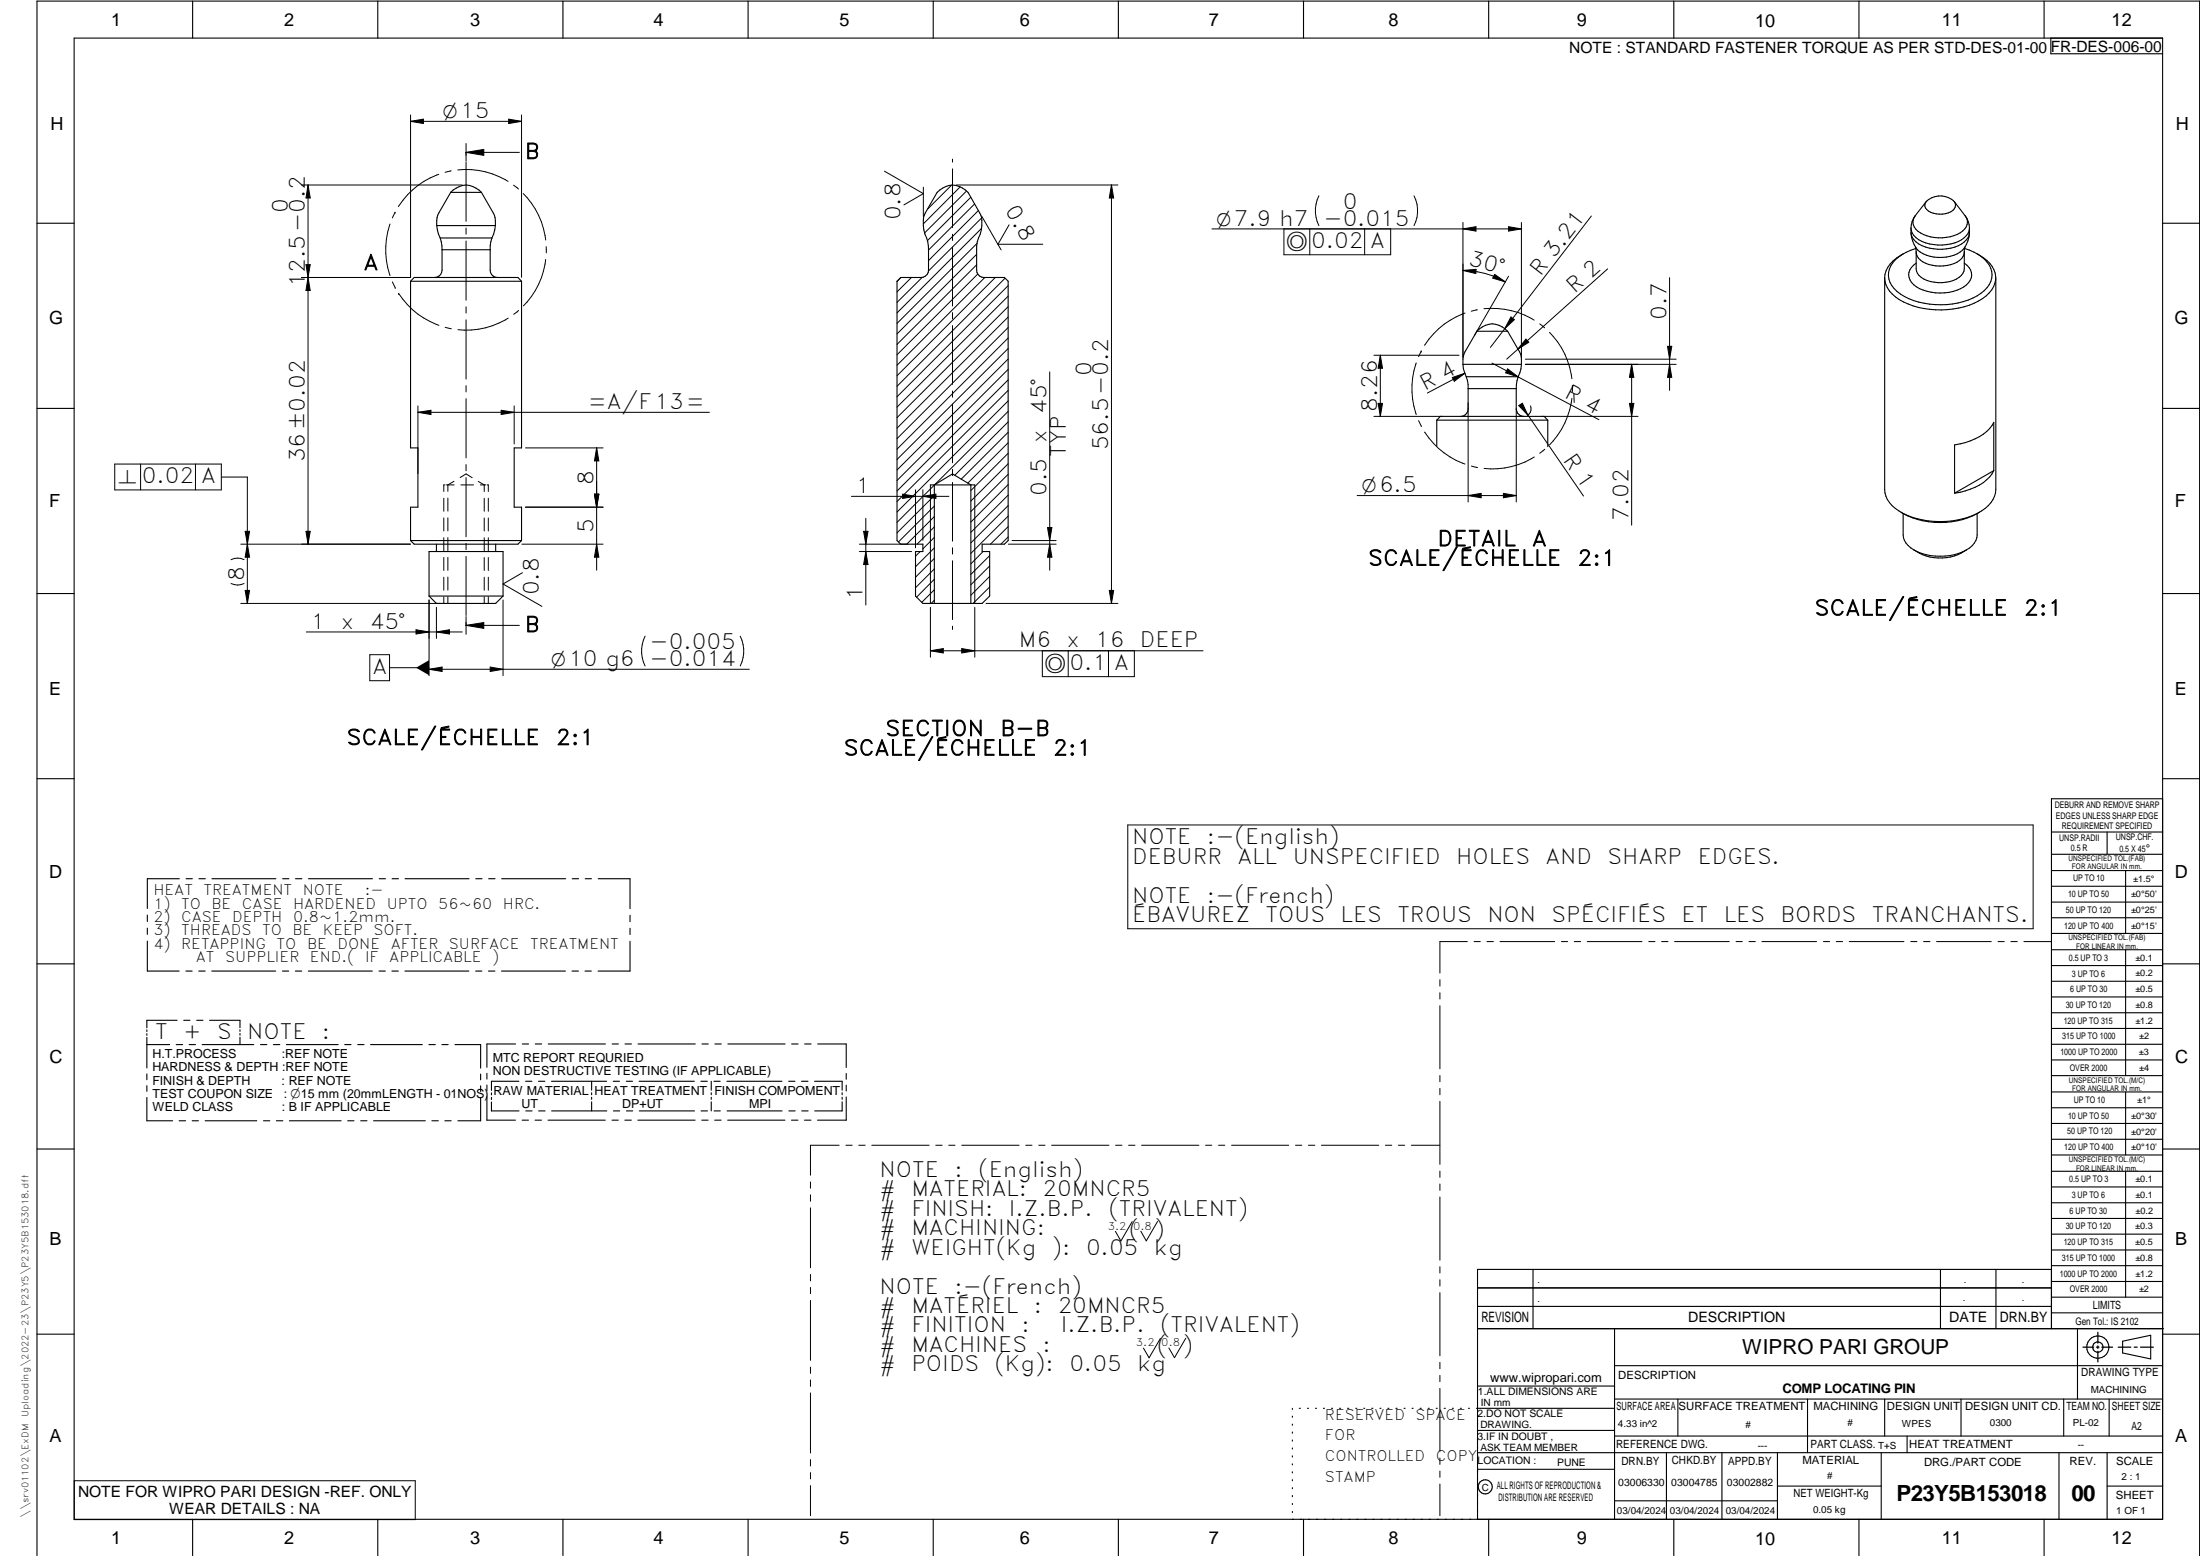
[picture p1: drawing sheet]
<svg xmlns="http://www.w3.org/2000/svg" width="594mm" height="420mm" viewBox="0 0 594 420" stroke-linecap="round" stroke-linejoin="round" font-family="sans-serif">
<g fill="none" stroke="#000" stroke-width=".3">
<path d="M20 10.3h564v400h-564zM52 .3v10M102 .3v10M152 .3v10M202 .3v10M252 .3v10M302 .3v10M352 .3v10M402 .3v10M452 .3v10M502 .3v10M552 .3v10"/>
<path d="M553.8 10.3v4.2h30.2M121.7 51.9a5.3 5.3 0 0 1 8.3 0M121.7 51.9l-3.2 5.6a5.6 5.6 0 0 0-.6 3.4M121.7 51.9h8.3M130 51.9l3.2 5.6a5.6 5.6 0 0 1 .6 3.4M253.1 51.9a5.4 5.4 0 0 1 8.3 0l3.2 5.6a7.7 7.7 0 0 1-.4 6.8l-.5 2.1v6.5a1.97 1.97 0 0 0 2 2h5.5l1 1v70.1l-1 .9h-6v2h2v12.1l-2 1.9h-16l-2-1.9v-12.1h2v-2h-6l-1-.9v-70.1l1-1h5.5a2.03 2.03 0 0 0 2-2v-5.5a8.6 8.6 0 0 0-.9-4.2 8 8 0 0 1 0-5.7zM520.1 54.4l-2.9 3.9M520.4 54.2a5.2 5.2 0 0 1 7.6 .8 2.28 2.28 0 0 1-1.9 2.5 5.8 5.8 0 0 1-6.2-1.4 1.58 1.58 0 0 1 .5-1.9zM527.7 54.4l2.9 3.9a3 3 0 0 1-1.3 4.6 10.8 10.8 0 0 1-12-1 2.66 2.66 0 0 1-.1-3.7 5.4 5.4 0 0 0-1.2 3.4M530.6 58.2a6.1 6.1 0 0 1 1.2 3.4M10 60.3h10M110.9 75.9l.9-1h28.1l.9 1"/>
<path d="M110.9 75.9v45h2v16h-2v9.1M110.9 75.9h29.9M117.9 60.9h15.9M117.9 60.9l.5 2.3 .5 1.1M118.9 64.3l.5 3.1M118.9 64.3h13.9M119.4 67.4v5.5a1.97 1.97 0 0 1-2.1 2M119.4 67.4h13M132.8 64.3l-.4 2.1v6.5a1.97 1.97 0 0 0 2 2M133.8 60.9l-.5 2.3-.5 1.1M140.8 75.9v45h-2v16h2v9.1M508.9 75a7.8 7.8 0 0 0 5.1 6.5 23.2 23.2 0 0 0 21.4-.9 7.2 7.2 0 0 0 3.5-5"/>
<path d="M508.9 75v57.2a7.9 7.9 0 0 0 5 6.4 24 24 0 0 0 20 0v5.8a5 5 0 0 1-2.9 4.1M514 68.5a8.1 8.1 0 0 0-5.1 6.5M516 62.9a6.4 6.4 0 0 0 6.3 6.5 9.2 9.2 0 0 0 8.1-2.4 8.2 8.2 0 0 0 1.4-4.1M516 61.6a4.6 4.6 0 0 0 4 5.1 12 12 0 0 0 10.4-1.4 3.6 3.6 0 0 0 1.4-3.7M517.2 66.7l.2 .6a3.9 3.9 0 0 0 3.4 4.1 9.4 9.4 0 0 0 8.9-1.6l.6-1.1 .1-.6M517.4 71a3.5 3.5 0 0 0-2 3.2 3.5 3.5 0 0 0 2.1 3.2 12.8 12.8 0 0 0 13.5-.5 3.4 3.4 0 0 0-.6-5.9M530.5 67.1a10.4 10.4 0 0 1 7.1 5.4 5.7 5.7 0 0 1-2.7 6.7 21.2 21.2 0 0 1-21.7 .2 5.7 5.7 0 0 1-2.6-7.6 10.8 10.8 0 0 1 6.7-4.7M530.6 66.7l-.2 .6v5.3a4.9 4.9 0 0 1-4.9 3.6 8.8 8.8 0 0 1-7.3-1.8l-.7-1.2-.1-.6v-4.5M531.8 61.6h.1M531.8 61.6a4.8 4.8 0 0 1-3.9 4 12.1 12.1 0 0 1-10.5-1.4 3.4 3.4 0 0 1-1.4-2.6M533.8 68.5a8.1 8.1 0 0 1 5.1 6.2v57.5a8 8 0 0 1-5.1 6.5 21.7 21.7 0 0 1-20.5-.4M584 60.3h10"/>
<path d="M395 98.4l.2 1.2 .7 2.1M395 98.4h15.8M398.8 89.5l-3.2 5.5a5.8 5.8 0 0 0-.6 3.4M398.8 89.5a5.3 5.3 0 0 1 8.3 0M398.8 89.5h8.3M407.1 89.5l3.2 5.5a5.4 5.4 0 0 1 .5 3.4M410.8 98.4l-.1 1.2-.8 2.1M10 110.3h10M388 113.5h30M388 113.5v7.1M388 113.5l1-1.1h28l1 1.1M395.9 101.7h14"/>
<path d="M395.9 101.7l.5 2.1v6.6a2.03 2.03 0 0 1-1.9 2M396.4 104.9h13M409.4 104.9v5.5a2.03 2.03 0 0 0 2.1 2M409.9 101.7l-.5 3.2M418 113.5v7.1M584 110.3h10M251.2 130.9h12M513.9 138.6v5.8a5 5 0 0 0 2.9 4.1M538.4 127.1v-13.1a11.8 11.8 0 0 1-7.7 5.5l-2.9 .6v13.1M538.4 127.1l-10.6 6.1M538.4 127.1a11.4 11.4 0 0 1-7.7 5.4l-2.9 .7M110.9 146l.9 .9h28.1l.9-.9"/>
<path d="M110.9 146h29.9M117.8 146.9v2M133.9 146.9v2M516.8 148.5a15.6 15.6 0 0 0 14.2 0M531 148.5a12.6 12.6 0 0 1-14.2 0M10 160.3h10M115.9 161v-12.1h19.9v12.1M115.9 161h19.9M115.9 161l1.9 1.9h16.1l1.9-1.9M252.3 162.9v-32l4.9-2.9 5 2.9v32M584 160.3h10M10 210.3h10"/>
<path d="M584 215.7h-30v143.1M584 210.3h10M48.4 237.3h-8.6v8M50.2 237.3h1.7M53.7 237.3h1.7M57.2 237.3h17.3M76.3 237.3h1.7M79.8 237.3h1.7M83.3 237.3h17.3M102.4 237.3h1.7M105.9 237.3h1.7M109.4 237.3h17.3"/>
<path d="M128.5 237.3h1.7M131.9 237.3h1.8M135.5 237.3h17.2M154.5 237.3h1.7M158 237.3h1.7M161.5 237.3h8.6v8.1M554 224.7h30M554 230.7h30M554 235.1h30M554 239.3h30M569 224.7v6M574 235.1v17"/>
<path d="M39.8 247.1v1.7M39.8 250.6v1.7M39.8 254.1v8.1h8.6M170.1 254.2v8h-8.6M170.1 247.1v1.8M170.1 250.7v1.6M554 243.6h30M554 247.8h30M554 252.1h30M554 256.5h30M574 256.5v33.9M10 260.3h10"/>
<path d="M39.7 278.1v.5M39.7 279.1v.5M47.8 275.5h-8.1v2M49.6 275.5h1.7M50.2 262.2h1.7M53.1 275.5h1.7M53.7 262.2h1.7M56.6 275.5h8.2v2M57.2 262.2h17.3M64.8 278v.5M64.8 279.1v.4M76.3 262.2h1.7"/>
<path d="M79.7 262.2h1.8M83.3 262.2h17.2M102.4 262.2h1.6M105.8 262.2h1.8M109.3 262.2h17.3M128.4 262.2h1.7M131.9 262.2h1.7M135.4 262.2h17.3M154.5 262.2h1.7M158 262.2h1.7M554 260.7h30M554 265h30"/>
<path d="M554 269.2h30M554 273.5h30M554 277.7h30M584 260.3h10M39.7 280.1v8.3M39.7 290v1.5M39.7 293.2v1.5M39.7 296.3v6.3h6.9M39.7 282.1h6.1M47.6 282.1h1.7M51.1 282.1h1.7M54.6 282.1h13.9"/>
<path d="M64.8 280.1v2M70.4 282.1h1.6M73.8 282.1h1.8M77.3 282.1h14M93.1 282.1h1.7M96.6 282.1h1.7M100.1 282.1h13.9M115.8 282.1h1.8M119.3 282.1h1.7M122.8 282.1h7v6.3M129.8 290v1.6M129.8 293.2v1.5"/>
<path d="M129.8 296.4v6.2h-6.2M131.5 289.8v1.6M131.5 293v1.6M131.5 296.2v6.3h7.7M132.7 297.6v2.4h7.5M132.7 295.1v.6M132.7 296.3v.6M139.2 281.9h-7.7v6.3M140.1 292h-7.4v2.4M141 281.9h1.7M141.9 292h1.7M142 300h1.7"/>
<path d="M144.5 281.9h1.8M145.4 292h1.7M145.5 300h1.7M148 281.9h15.5M148.9 292h14.9M149 300h14.9M159.8 292v2.4M159.8 295.1v.5M159.8 296.3v.5M159.8 297.5v2.5M165.3 281.9h1.7M165.6 292h1.7"/>
<path d="M165.6 300h1.7M168.8 281.9h1.7M169.1 292h1.7M169.2 300h1.7M172.3 281.9h15.4M172.6 292h14.9M172.6 300h14.9M189.3 292h1.7M189.3 300h1.7M189.6 281.9h1.7M192.1 292v2.4M192.1 295.1v.5"/>
<path d="M192.1 296.3v.5M192.1 297.5v2.5M192.8 292h1.7M192.8 300h1.7M193 281.9h1.8M196.3 292h14.9M196.3 300h14.9M196.5 281.9h15.5M213 292h1.7M213 300h1.7M213.8 281.9h1.7M216.4 292h1.8"/>
<path d="M216.5 300h1.7M217.3 281.9h1.7M220 292h7.4v2.4M220.8 281.9h7.7v6.3M227.4 295.1v.5M227.4 296.3v.5M227.4 297.5v2.5h-7.4M228.5 289.9v1.5M228.5 293v1.6M228.5 296.2v6.3h-7.7M554 282h30M554 286.2h30"/>
<path d="M554 290.4h30M554 294.9h30M554 299.1h30M574 294.9v17M10 310.3h10M48.4 302.6h1.7M51.9 302.6h1.7M55.4 302.6h13.9M71.2 302.6h1.6M74.6 302.6h1.8M78.1 302.6h14M93.9 302.6h1.7"/>
<path d="M97.4 302.6h1.7M100.9 302.6h13.9M116.6 302.6h1.8M120.1 302.6h1.7M141 302.5h1.7M144.5 302.5h1.7M148 302.5h15.4M165.3 302.5h1.7M168.7 302.5h1.8M172.2 302.5h15.5M189.5 302.5h1.7M193 302.5h1.7"/>
<path d="M196.5 302.5h15.5M213.7 302.5h1.8M217.2 302.5h1.8M554 303.4h30M554 307.6h30M554 311.9h30M554 316.3h30M574 316.3v34M584 310.3h10M554 320.5h30M554 324.8h30M554 329h30"/>
<path d="M554 333.2h30M554 337.5h30M399 358.8h185.2M399 352.8h155M399 347.8h155M414 342.8v16M436 358.8v51.5M524 342.8v16M539 342.8v16M554 341.8h30M554 346h30M554 350.3h30"/>
<path d="M554 354.5h30M554 342.8h-155v67.5M561 358.8v19M10 360.3h10M399 374.3h37M436 377.8h148M453.1 377.8v10M488.1 377.8v14.5M508.9 377.8v10M529.5 377.8v10M557.3 377.8v10M569.5 377.8v10"/>
<path d="M573.2 362.2l7.6-1.6v6.3l-7.6-1.6zM584 368.8h-148M584 360.3h10M349 380.3v.3M349 382.4v.3M349 384.6v.3M349 386.7v.3M349 388.8v.3M349 391v.3M349 393.1v.3M349 395.3v.3M349 397.4v.3"/>
<path d="M349 399.5v.3M350.9 380.3h.2M353.1 380.3h.2M355.2 380.3h.3M357.4 380.3h.3M359.6 380.3h.3M361.7 380.3h.3M363.9 380.3h.3M366.1 380.3h.3M368.3 380.3h.2M370.4 380.3h.3M372.6 380.3h.3"/>
<path d="M374.8 380.3h.3M376.9 380.3h.4M379.1 380.3h.3M381.3 380.3h.3M383.4 380.3h.4M385.6 380.3h.3M387.8 380.3h.3M390 380.3h.3M392.2 380.3h.3M394.3 380.3h.3M396.5 380.3h.3M398.7 380.3h37.3"/>
<path d="M399 396.7h37M399 392.3h185M399 386.2h37M436 387.8h148M450 392.3v18M465 392.3v18M480 392.3v18M508 392.3v18M515 387.8v4.5M556 392.3v18M569 392.3v18M52 410.3v9.7"/>
<path d="M102 410.3v9.7M152 410.3v9.7M202 410.3v9.7M252 410.3v9.7M302 410.3v9.7M349 401.7v.3M349 403.8v.4M349 406v.3M349 408.1v.3M352 410.3v9.7M402 410.3v9.7M436 405.3h44"/>
<path d="M452 410.3v9.7M480 401.3h28M502 410.3v9.7M552 410.3v9.7M569 401.3h15M10 420v-419.7h584v419.7"/>
<circle cx="566.5" cy="363.7" r="1.39"/>
<circle cx="566.5" cy="363.8" r="3"/>
<circle cx="401.1" cy="401.5" r="1.9"/>
</g>
<g fill="none" stroke="#000" stroke-width=".27">
<path d="M110.9 31v43.9M110.9 32.8h29.9M110.9 32.8l3.4-.6v1.2zM125.9 38.7v4.8M137.4 32.2l3.4 .6-3.4 .6zM140.8 31v43.9M81.4 50h43.4M83.2 50l.6 3.5h-1.2zM83.2 50v96.9M106.7 57.3l-.7 1.5M106.7 57.3h.1M118.5 47.1a21.2 21.2 0 0 0-10.9 8.7"/>
<path d="M121.8 46.1l-1.6 .4M123.6 45.9a21.3 21.3 0 0 1 13.6 3.1M125.9 41.1h14.3M125.9 41.1l4.7-.8v1.7zM125.9 43.8v16M138.7 50l1.3 1.1M141.3 52.3a21.2 21.2 0 0 1 6.1 12.5M238.8 46.2l10.5 6.1-5.2 3M249.3 50.5v8M257 50l-6.5 6.5M257.2 43v.8M257.2 45.6v15.9"/>
<path d="M258.3 50h43.6M259.3 50.5l-10 10M261 51.6l-11.3 11.3M262.2 53.3l-11.8 11.7M263.2 55.1l-12.5 12.4M264.2 56.9l-13.5 13.5M265.1 58.8l-14.4 14.4M265.1 58.4l5.2 9.1M300.1 50l.6 3.5h-1.2zM300.1 50v112.9M356.1 52.9a9 9 0 0 0 0 8M381.8 52.9a9 9 0 0 1 0 8"/>
<path d="M429.7 58.3l-27.2 35.5M81.4 74.9h29.4M82.6 71.5h1.2l-.6 3.4zM83.2 74.9l.6 3.5h-1.2zM105.3 60.5a21.4 21.4 0 0 0 0 13.9M106 76.1l.7 1.5M106.7 77.6h.1M107.6 79.2a21.2 21.2 0 0 0 10.9 8.6M107.6 79.2h.1M125.9 61.6v1.6M125.9 65.1v16M147.4 70.1a21.1 21.1 0 0 1-6.1 12.5"/>
<path d="M147.5 66.6v1.7M243.3 74.9l-1.1 1.1M246.1 74.9l-3.9 3.9M249 74.9l-6.8 6.8M257.2 63.2v1.7M257.2 66.8v15.8M263.7 68.7l-21.5 21.5M263.7 71.5l-21.5 21.5M263.9 65.7l-21.7 21.6M264 74l-21.8 21.8M265 61.7l-22.8 22.8M265.9 74.9l-23.7 23.7"/>
<path d="M268.8 74.9l-26.6 26.6M271.4 75.1l-29.2 29.2M272.2 77.1l-30 30M272.2 80l-30 29.9M272.5 60.7l-3 5.3h12.1M327.3 61.8h83.5M353.7 61.8v7M368.5 61.8v7M375.5 61.8v7h-28.8v-7M395 61.8l3.6-.6v1.2zM395 73l3.6-.3-.1 1.2zM395 73a23.1 23.1 0 0 1 11.5 3.1"/>
<path d="M395 60.1v36.5M403.6 74.1l2.9 2-3.4-1zM407.4 61.2l3.4 .6-3.4 .6zM407.4 74.6l-9.3 16M410.8 60.1v36.5M434.1 72.6l-27.2 24.4M450.8 75v30.4M120.2 88.4l1.7 .4M125.9 82.8v1.7M125.9 86.4v16M137.2 85.9a21.1 21.1 0 0 1-13.6 3.1M140 83.8l-1.3 1.1"/>
<path d="M257.2 84.4v1.7M257.2 87.9v15.9M272.2 82.8l-30 30M272.2 85.6l-30 30M272.2 88.4l-30 30M272.2 91.3l-30 30M272.2 94.1l-30 30M272.2 96.9l-30 30M272.2 99.7l-30 30.1M371 95.9h23M372.7 95.9v16.5M372.7 95.9l.6 3.5h-1.2z"/>
<path d="M382.4 98a21.4 21.4 0 0 0 0 13.9M383.8 94.8l-.7 1.5M383.8 94.8h.1M395.6 84.5a21.2 21.2 0 0 0-10.9 8.7M398.9 83.7l-1.6 .3M400.7 83.4a22 22 0 0 1 13.6 3M402.9 98l28.9 15.3M407.1 99.6l2.8 2.2-3.3-1.1zM408 85.6l.9 .7-2.5 2.4zM411.9 98.4h40.7M411.9 97h40.7M412.1 91.6l.7 .8-3 1.9z"/>
<path d="M415.8 87.5l1.3 1M418.4 89.7a21.2 21.2 0 0 1 6.1 12.6M440.6 98.4v43.4M440.6 98.4l.6 3.5h-1.2zM450.3 93.5h1.1l-.6 3.5zM450.8 98.4l.6 3.5h-1.1zM112.9 109.6v18.3M112.9 111.3l3.5-.5v1.1zM112.9 111.3h78.7M125.9 104.1v1.7M125.9 107.7v16M135.3 110.8l3.5 .5-3.5 .6z"/>
<path d="M138.8 109.6v10.3M257.2 105.6v1.7M257.2 109.1v15.9M272.2 119.5l-10.9 11M272.2 116.7l-12.7 12.7M272.2 113.9l-14.4 14.5M272.2 111.1l-19.8 19.8M272.2 102.6l-30 30M272.2 105.4l-30 30M272.2 108.2l-30 30.1M283.5 100.4v53.6M371 112.4h18.4"/>
<path d="M372.1 108.9h1.2l-.6 3.5zM383.1 113.6l.7 1.5M384.7 116.7a21.1 21.1 0 0 0 10.9 8.6M392.2 101.9l3.4-1.1-2.9 2.2zM395.6 100.8l-10.2 5.3M396.4 108.8v26.8M409.4 110.4v25.2M410.1 109.5l1-.6 1.5 3.2zM411.5 110.4l16.1 23.5M413.3 109.6a2.1 2.1 0 0 1-.9 2.6M416.3 112.4h26M424.5 107.6a21.4 21.4 0 0 1-6 12.5"/>
<path d="M424.6 104.1v1.6M440 108.9h1.2l-.6 3.5zM31 125.3h28.8v7h-28.8zM38 125.3v7M52.8 125.3v7M59.8 128.8h7v34.1M119.8 134.5v3.5M119.8 139.9v3.5M120.2 130.9h-.4v1.8M120.6 130.9h2M120.9 134.5v3.5M120.9 139.8v3.5"/>
<path d="M122.6 130l-1.7 .9v1.8M124.2 128.9l1.7-.9 1.6 1M124.5 130.9h3.4M125.9 125.4v1.7M125.9 128.9v16M129.2 130l1.6 .9v1.8M129.7 130.9h1.4M130.8 134.5v3.5M130.8 139.9v3.5M131.5 130.9h.4v1.8M131.9 134.5v3.5M131.9 139.9v3.5"/>
<path d="M141.9 120.9h20.9M160.5 133.4h1.2l-.6 3.5zM161.1 120.9v33.1M161.1 120.9l.6 3.6h-1.2zM162.8 136.9h-20.9M229.9 134h26.3M233.8 140v23.4M243.7 133.4l3.5 .6-3.5 .6zM247.2 132.2v15.7M249.2 134l3.5-.6v1.2zM249.2 132.2v13.7M251.2 130.9v32"/>
<path d="M252.3 139.5l-7.5 7.4M252.3 136.7l-9.7 9.6M252.3 131l-10.1 10.1M252.3 133.8l-10.1 10.1M257.2 126.7v1.7M257.2 130.3v15.8M263.2 130.9v32M272.2 122.4l-10 10.1M272.2 125.2l-10 10.1M272.2 128.1l-10 10M272.2 130.9l-10 10.1M272.2 133.7l-10 10.1"/>
<path d="M272.2 136.5l-10 10.1M272.2 139.4l-10 10M366.5 133.8h42.9M396.4 133.8l3.6-.6v1.2zM397.3 125.9l1.7 .3M406 133.2l3.4 .6-3.4 .6zM414.3 123.4a21.5 21.5 0 0 1-13.5 3.1M417.1 121.3l-1.3 1.1M62.4 151.1a3.9 3.9 0 0 1 3.5 0M62.4 157.6a3.9 3.9 0 0 0 3.5 0M65 146.9h45.8M66.2 143.5h1.2l-.6 3.4z"/>
<path d="M66.2 159.4h1.2l-.6 3.5zM66.8 146.9l.6 3.6h-1.2zM82.6 143.5h1.2l-.6 3.4zM119.8 145.2v3.5M119.8 150.5v3.6M119.8 155.9v3.5M120.9 145.2v3.5M120.9 150.5v3.5M120.9 155.8v3.5M125.9 146.7v1.7M125.9 150.2v16M130.8 145.2v3.5"/>
<path d="M130.8 150.5v3.6M130.8 155.9v3.5M131.9 145.2v3.5M131.9 150.5v3.6M131.9 155.9v3.5M140.9 146.9h21.9M141.1 154.6l-5.3 3.1 10.5 6M161.1 146.9l.6 3.6h-1.2zM232.1 146.9h13.1M232.1 148.9h14.1M233.2 143.5h1.2l-.6 3.4zM233.8 148.9l.6 3.5h-1.2z"/>
<path d="M248.5 148.9l-1.3 1.3M252.3 142.3l-4.7 4.6M252.3 145.1l-3.1 3.1M252.3 156.4l-4.8 4.8M252.3 159.3l-3.4 3.3M252.3 148l-5.1 5M252.3 150.8l-5.1 5.1M252.3 153.6l-5.1 5.1M257.2 147.9v1.7M257.2 151.4v15.9M265.5 148.9l-3.3 3.4M267.2 158.5l-4.4 4.4"/>
<path d="M267.2 150l-5 5.1M267.2 152.8l-5 5.1M267.2 155.7l-5 5M272.2 145l-1.9 1.9M272.2 142.2l-4.7 4.7M272.3 146.9h12.9M273.3 146h11.9M282.9 142.5h1.1l-.5 3.5zM283.5 146.9l.5 3.6h-1.1zM299.5 159.4h1.2l-.6 3.5zM65 162.9h53.8M82.7 170.6h42.1"/>
<path d="M99.9 176.8h5.3v7h-5.3zM112.3 170.1l3.6 .5-3.6 .6zM115.9 162v20.5M117.8 170.6l3.6-.5v1.1zM117.8 164v8.4M119.8 161.2v1.7M120.9 161.2v1.7M125.9 168.9l4.7-.8v1.6zM125.9 166.5v4.8M125.9 168.9h14.3M130.8 161.2v1.7M131.9 161.2v1.7"/>
<path d="M135.8 162v20.5M174.2 171.8a9 9 0 0 0 0 8M199.9 171.8a9 9 0 0 1 0 8M251.2 175.7l3.5-.6v1.2zM251.2 164v13.5M251.2 175.7h73.7M252.3 162.1l-.8 .8M257.2 169.1v.9M259.7 175.1l3.5 .6-3.5 .6zM263.2 164v13.5M266.3 162.9h35.6M281.5 175.7v7h24.8v-7"/>
<path d="M288.5 175.7v7M299.3 175.7v7M105.2 180.3h10.7M115.9 180.7l3.5-.6v1.2zM115.9 180.7h86.4M132.4 180.1l3.4 .6-3.4 .6zM304.5 222.8h244.5v28h-244.5zM396.2 254.3h-7.4v8.5M398.1 254.3h1.6M401.5 254.3h1.8M405 254.3h14.8M421.6 254.3h1.7"/>
<path d="M425.1 254.3h1.7M428.6 254.3h14.8M445.2 254.3h1.7M448.7 254.3h1.7M452.2 254.3h14.8M468.8 254.3h1.7M472.3 254.3h1.7M475.8 254.3h14.8M492.4 254.3h1.7M495.8 254.3h1.8M499.4 254.3h14.7M516 254.3h1.6"/>
<path d="M519.4 254.3h1.8M522.9 254.3h14.8M539.5 254.3h1.7M543 254.3h1.7M546.5 254.3h7.4M388.8 264.5v1.8M388.8 268.1v1.6M388.8 271.6v17M388.8 290.4v1.7M388.8 293.9v1.7M388.8 297.4v17M218.9 319.2v1.6"/>
<path d="M226.6 309.2h-7.7v8.1M228.4 309.2h1.7M231.9 309.2h1.7M235.4 309.2h15.5M252.7 309.2h1.7M256.2 309.2h1.7M259.7 309.2h15.5M277 309.2h1.7M280.5 309.2h1.7M284 309.2h15.5M301.2 309.2h1.8M304.8 309.2h1.7"/>
<path d="M308.3 309.2h15.5M325.5 309.2h1.7M329.1 309.2h1.6M332.6 309.2h15.4M349.8 309.2h1.7M353.3 309.2h1.7M356.8 309.2h15.5M374.1 309.2h1.7M377.6 309.2h1.7M381.1 309.2h7.7M388.8 316.2v1.7M388.8 319.7v1.7"/>
<path d="M218.9 322.6v1.8M218.9 326.1v16.2M305.7 329.9l-3 5.2-1.5-2.6M312.6 329.8l-3.1 5.3-1.4-2.7M388.8 323.2v17.1M218.9 344.1v1.8M218.9 347.6v1.7M218.9 351.2v16.1M388.8 342.1v1.6M388.8 345.6v1.7M388.8 349v17.1M218.9 369.1v1.7"/>
<path d="M218.9 372.6v1.8M218.9 376.1v16.2M313.3 361.4l-3 5.2-1.5-2.6M320.2 361.4l-3 5.2-1.6-2.6M388.8 367.9v1.7M388.8 371.4v1.7M388.8 374.9v17M20.1 399.8h92v10.5h-92zM218.9 394.1v1.8M218.9 397.6v1.7M388.8 393.7v1.7M388.8 397.2v1.7"/>
<path d="M218.9 401.2v8.1M388.8 400.7v8.6"/>
</g>
<path d="M566.5 359.7v3M562.5 363.8h2.9M566.1 363.8h.7M566.5 363.4v.7M566.5 364.9v2.8M567.6 363.8h2.9M572 363.8h3.4M576.3 363.8h.8M578 363.8h3.5" fill="none" stroke="#000" stroke-width=".34"/>
<g fill="#000">
<path d="M110.9 32.8l3.4-.6v1.2zM137.4 32.2l3.4 .6-3.4 .6zM83.2 50l.6 3.5h-1.2zM125.9 41.1l4.7-.8v1.7zM300.1 50l.6 3.5h-1.2zM83.2 74.9l.6 3.5h-1.2zM82.6 71.5h1.2l-.6 3.4zM395 73l3.6-.3-.1 1.2zM395 61.8l3.6-.6v1.2zM403.6 74.1l2.9 2-3.4-1zM407.4 61.2l3.4 .6-3.4 .6zM372.7 95.9l.6 3.5h-1.2z"/>
<path d="M408 85.6l.9 .7-2.5 2.4zM412.1 91.6l.7 .8-3 1.9zM450.3 93.5h1.1l-.6 3.5zM112.9 111.3l3.5-.5v1.1zM135.3 110.8l3.5 .5-3.5 .6zM372.1 108.9h1.2l-.6 3.5zM392.2 101.9l3.4-1.1-2.9 2.2zM407.1 99.6l2.8 2.2-3.3-1.1zM410.1 109.5l1-.6 1.5 3.2zM440 108.9h1.2l-.6 3.5zM440.6 98.4l.6 3.5h-1.2zM450.8 98.4l.6 3.5h-1.1z"/>
<path d="M160.5 133.4h1.2l-.6 3.5zM161.1 120.9l.6 3.6h-1.2zM243.7 133.4l3.5 .6-3.5 .6zM249.2 134l3.5-.6v1.2zM396.4 133.8l3.6-.6v1.2zM406 133.2l3.4 .6-3.4 .6zM66.2 159.4h1.2l-.6 3.5zM66.8 146.9l.6 3.6h-1.2zM66.2 143.5h1.2l-.6 3.4zM82.6 143.5h1.2l-.6 3.4zM161.1 146.9l.6 3.6h-1.2zM233.8 148.9l.6 3.5h-1.2z"/>
<path d="M233.2 143.5h1.2l-.6 3.4zM283.5 146.9l.5 3.6h-1.1zM282.9 142.5h1.1l-.5 3.5zM299.5 159.4h1.2l-.6 3.5zM112.3 170.1l3.6 .5-3.6 .6zM117.8 170.6l3.6-.5v1.1zM125.9 168.9l4.7-.8v1.6zM251.2 175.7l3.5-.6v1.2zM259.7 175.1l3.5 .6-3.5 .6zM112.3 180.3l3.6-2v4zM115.9 180.7l3.5-.6v1.2zM132.4 180.1l3.4 .6-3.4 .6z"/>
</g>
<g font-size="6">
<text x="512.1" y="405.2">P23Y5B153018</text>
<text x="559.4" y="405.2">00</text>
</g>
<g font-size="5.7">
<text x="141.7" y="42.9">B</text>
<text x="77.8" y="57.5" transform="rotate(-90 77.8 57.5)">0</text>
<text x="243.2" y="59.4" transform="rotate(-90 243.2 59.4)">0.8</text>
<text x="271.2" y="56.7" transform="rotate(60 271.2 56.7)">0.8</text>
<text x="362.6" y="56.4">0</text>
<text x="357.4" y="60.9">-0.015</text>
<text x="354.1" y="67.1">0.02 A</text>
<text x="396.3" y="71.7" transform="rotate(15 396.3 71.7)">30°</text>
<text x="82.3" y="77.6" transform="rotate(-90 82.3 77.6)">12.5-0.2</text>
<text x="98.2" y="72.9">A</text>
<text x="416" y="74.8" transform="rotate(-52 416 74.8)">R 3.21</text>
<text x="425.2" y="79.4" transform="rotate(-42 425.2 79.4)">R 2</text>
<text x="450" y="86.4" transform="rotate(-90 450 86.4)">0.7</text>
<text x="294.7" y="101.5" transform="rotate(-90 294.7 101.5)">0</text>
<text x="384.7" y="105.5" transform="rotate(-28 384.7 105.5)">R 4</text>
<text x="422.2" y="107.3" transform="rotate(28 422.2 107.3)">R 4</text>
<text x="158.9" y="110.5">=A/F13=</text>
<text x="282.6" y="111.8" transform="rotate(-90 282.6 111.8)">45°</text>
<text x="371.8" y="111.3" transform="rotate(-90 371.8 111.3)">8.26</text>
<text x="282.6" y="119.6" transform="rotate(-90 282.6 119.6)">x</text>
<text x="82.3" y="124.8" transform="rotate(-90 82.3 124.8)">36±0.02</text>
<text x="287.8" y="123.4" transform="rotate(-90 287.8 123.4)">TYP</text>
<text x="299.2" y="121.5" transform="rotate(-90 299.2 121.5)">56.5-0.2</text>
<text x="422" y="124.2" transform="rotate(56 422 124.2)">R 1</text>
<text x="38.3" y="130.6">0.02 A</text>
<text x="160.2" y="130.9" transform="rotate(-90 160.2 130.9)">8</text>
<text x="231.1" y="133.1">1</text>
<text x="282.6" y="133.9" transform="rotate(-90 282.6 133.9)">0.5</text>
<text x="160.2" y="143.9" transform="rotate(-90 160.2 143.9)">5</text>
<text x="439.7" y="140.6" transform="rotate(-90 439.7 140.6)">7.02</text>
<text x="388.1" y="147.4">DETAIL</text>
<text x="413.7" y="147.4">A</text>
<text x="369.4" y="152.7">SCALE/ÉCHELLE</text>
<text x="426" y="152.7">2:1</text>
<text x="65.9" y="156.9" transform="rotate(-90 65.9 156.9)">8</text>
<text x="145.5" y="160.7" transform="rotate(-90 145.5 160.7)">0.8</text>
<text x="232.9" y="162.1" transform="rotate(-90 232.9 162.1)">1</text>
<text x="490" y="166.2">SCALE/ÉCHELLE</text>
<text x="546.5" y="166.2">2:1</text>
<text x="83.9" y="169.8">1</text>
<text x="92.1" y="169.8">x</text>
<text x="99.9" y="169.8">45°</text>
<text x="141.7" y="170.6">B</text>
<text x="175.4" y="175.3">-0.005</text>
<text x="175.4" y="179.8">-0.014</text>
<text x="275.1" y="174.8">M6</text>
<text x="288" y="174.8">x</text>
<text x="295.8" y="174.8">16</text>
<text x="307.8" y="174.8">DEEP</text>
<text x="100.6" y="182">A</text>
<text x="288.8" y="181">0.1 A</text>
<text x="93.6" y="201.1">SCALE/ÉCHELLE</text>
<text x="150.1" y="201.1">2:1</text>
<text x="227.8" y="204">SCALE/ÉCHELLE</text>
<text x="239.1" y="198.7">SECTION</text>
<text x="270.1" y="198.7">B-B</text>
<text x="284.4" y="204">2:1</text>
<text x="305.7" y="228">NOTE</text>
<text x="305.7" y="233.3">DEBURR</text>
<text x="325.9" y="228">:-(English)</text>
<text x="334.2" y="233.3">ALL</text>
<text x="349.1" y="233.3">UNSPECIFIED</text>
<text x="393.2" y="233.3">HOLES</text>
<text x="417.4" y="233.3">AND</text>
<text x="434.1" y="233.3">SHARP</text>
<text x="458.4" y="233.3">EDGES.</text>
<text x="305.7" y="243.8">NOTE</text>
<text x="325.9" y="243.8">:-(French)</text>
<text x="305.7" y="249">ÉBAVUREZ</text>
<text x="341.7" y="249">TOUS</text>
<text x="362" y="249">LES</text>
<text x="377.4" y="249">TROUS</text>
<text x="401.6" y="249">NON</text>
<text x="419" y="249">SPÉCIFIÉS</text>
<text x="454.1" y="249">ET</text>
<text x="465.5" y="249">LES</text>
<text x="480.8" y="249">BORDS</text>
<text x="505.4" y="249">TRANCHANTS.</text>
<text x="41.9" y="280.7">T</text>
<text x="49.5" y="280.7">+</text>
<text x="58.6" y="280.7">S</text>
<text x="66.8" y="280.7">NOTE</text>
<text x="86.9" y="280.7">:</text>
<text x="237.5" y="317.8">NOTE</text>
<text x="257.7" y="317.8">:</text>
<text x="264.1" y="317.8">(English)</text>
<text x="237.5" y="323">#</text>
<text x="246.1" y="323">MATERIAL:</text>
<text x="281.5" y="323">20MNCR5</text>
<text x="237.5" y="328.3">#</text>
<text x="246.1" y="328.3">FINISH:</text>
<text x="272.4" y="328.3">I.Z.B.P.</text>
<text x="299.3" y="328.3">(TRIVALENT)</text>
<text x="237.5" y="333.5">#</text>
<text x="246.1" y="333.5">MACHINING:</text>
<text x="304.8" y="333.9">(</text>
<text x="311.8" y="333.9">)</text>
<text x="237.5" y="338.8">#</text>
<text x="246.1" y="338.8">WEIGHT(Kg</text>
<text x="284" y="338.8">):</text>
<text x="293.3" y="338.8">0.05</text>
<text x="311.6" y="338.8">kg</text>
<text x="237.5" y="349.3">NOTE</text>
<text x="257.7" y="349.3">:-(French)</text>
<text x="237.5" y="354.5">#</text>
<text x="237.5" y="359.8">#</text>
<text x="246.1" y="359.8">FINITION</text>
<text x="246.1" y="354.5">MATÉRIEL</text>
<text x="275.8" y="359.8">:</text>
<text x="279.2" y="354.5">:</text>
<text x="285.6" y="354.5">20MNCR5</text>
<text x="286.4" y="359.8">I.Z.B.P.</text>
<text x="313.3" y="359.8">(TRIVALENT)</text>
<text x="237.5" y="365">#</text>
<text x="246.1" y="365">MACHINES</text>
<text x="281.5" y="365">:</text>
<text x="312.4" y="365.4">(</text>
<text x="319.4" y="365.4">)</text>
<text x="237.5" y="370.3">#</text>
<text x="246.1" y="370.3">POIDS</text>
<text x="268.5" y="370.3">(Kg):</text>
<text x="288.8" y="370.3">0.05</text>
<text x="307.1" y="370.3">kg</text>
</g>
<text font-size="5.6" x="470.5" y="365.5">WIPRO PARI GROUP</text>
<g font-size="5.4">
<text x="119.5" y="31.9">O15</text>
<text x="328.5" y="60.9">O7.9 h7</text>
<text x="347.4" y="67.1">a</text>
<text x="32" y="130.6">n</text>
<text x="367.7" y="132.9">O6.5</text>
<text x="148.8" y="179.8">O10 g6</text>
<text x="282.1" y="181">a</text>
</g>
<g font-size="4.9">
<text x="30" y="6.9">1</text>
<text x="76.7" y="6.9">2</text>
<text x="127" y="6.9">3</text>
<text x="176.5" y="6.9">4</text>
<text x="226.7" y="6.9">5</text>
<text x="275.4" y="6.9">6</text>
<text x="326.4" y="6.9">7</text>
<text x="375" y="6.9">8</text>
<text x="425.8" y="6.9">9</text>
<text x="473.9" y="7.3">10</text>
<text x="524.3" y="6.9">11</text>
<text x="570.2" y="6.9">12</text>
<text x="13.6" y="35.1">H</text>
<text x="587.6" y="35.1">H</text>
<text x="13.2" y="87.5">G</text>
<text x="587.2" y="87.5">G</text>
<text x="13.2" y="137">F</text>
<text x="587.2" y="137">F</text>
<text x="13.2" y="187.6">E</text>
<text x="587.2" y="187.6">E</text>
<text x="13.2" y="237">D</text>
<text x="587.2" y="237">D</text>
<text x="13.4" y="287.1">C</text>
<text x="587.4" y="287.1">C</text>
<text x="13.4" y="336.2">B</text>
<text x="587.4" y="336.2">B</text>
<text x="13.4" y="389.3">A</text>
<text x="587.4" y="389.3">A</text>
<text x="30" y="416.9">1</text>
<text x="76.7" y="416.9">2</text>
<text x="127" y="416.9">3</text>
<text x="176.5" y="416.9">4</text>
<text x="226.7" y="416.9">5</text>
<text x="275.4" y="416.9">6</text>
<text x="326.4" y="416.9">7</text>
<text x="375" y="416.9">8</text>
<text x="425.8" y="416.9">9</text>
<text x="473.9" y="417.3">10</text>
<text x="524.3" y="416.9">11</text>
<text x="570.2" y="416.9">12</text>
</g>
<g font-size="4.2">
<text x="423.7" y="14.3">NOTE : STANDARD FASTENER TORQUE AS PER STD-DES-01-00</text>
<text x="553.8" y="14">FR-DES-006-00</text>
<text x="21.1" y="404.3">NOTE FOR WIPRO PARI DESIGN -REF. ONLY</text>
<text x="45.7" y="408.8">WEAR DETAILS : NA</text>
</g>
<g font-size="3.9">
<text x="41.4" y="241.8">HEAT</text>
<text x="41.4" y="245.4">1)</text>
<text x="48.9" y="245.4">TO</text>
<text x="55" y="241.8">TREATMENT</text>
<text x="57.1" y="245.4">BE</text>
<text x="65.3" y="245.4">CASE</text>
<text x="79.1" y="245.4">HARDENED</text>
<text x="81.8" y="241.8">NOTE</text>
<text x="98.5" y="241.8">:-</text>
<text x="104.4" y="245.4">UPTO</text>
<text x="118.4" y="245.4">56~60</text>
<text x="135.8" y="245.4">HRC.</text>
<text x="41.4" y="249">2)</text>
<text x="48.9" y="249">CASE</text>
<text x="62.7" y="249">DEPTH</text>
<text x="79.1" y="249">0.8~1.2mm.</text>
<text x="41.4" y="252.6">3)</text>
<text x="41.4" y="256.2">4)</text>
<text x="48.9" y="256.2">RETAPPING</text>
<text x="48.9" y="252.6">THREADS</text>
<text x="70.8" y="252.6">TO</text>
<text x="74.7" y="256.2">TO</text>
<text x="79" y="252.6">BE</text>
<text x="82.9" y="256.2">BE</text>
<text x="87.2" y="252.6">KEEP</text>
<text x="91.1" y="256.2">DONE</text>
<text x="100.9" y="252.6">SOFT.</text>
<text x="105.5" y="256.2">AFTER</text>
<text x="121.2" y="256.2">SURFACE</text>
<text x="143.2" y="256.2">TREATMENT</text>
<text x="52.9" y="259.8">AT</text>
<text x="60.8" y="259.8">SUPPLIER</text>
<text x="83.7" y="259.8">END.(</text>
<text x="98.6" y="259.8">IF</text>
<text x="105.1" y="259.8">APPLICABLE</text>
<text x="132.9" y="259.8">)</text>
<text x="400" y="357.1">REVISION</text>
<text x="455.9" y="357.1">DESCRIPTION</text>
<text x="526.4" y="357.1">DATE</text>
<text x="540" y="357.1">DRN.BY</text>
<text x="357.8" y="383.3">RESERVED</text>
<text x="382.3" y="383.3">SPACE</text>
<text x="357.8" y="388.9">FOR</text>
<text x="357.8" y="394.5">CONTROLLED</text>
<text x="387.8" y="394.5">COPY</text>
<text x="357.8" y="400">STAMP</text>
</g>
<text font-size="3.6" x="481.3" y="376.1">COMP LOCATING PIN</text>
<text font-size="3.5" x="402.4" y="373.3">www.wipropari.com</text>
<g font-size="3.4">
<text x="41.1" y="285.7">H.T.PROCESS</text>
<text x="76.1" y="285.7">:REF NOTE</text>
<text x="133.1" y="286.6">MTC REPORT REQURIED</text>
<text x="41.1" y="289.3">HARDNESS &amp; DEPTH :REF NOTE</text>
<text x="41.1" y="292.9">FINISH &amp; DEPTH</text>
<text x="76" y="292.9">: REF NOTE</text>
<text x="133.1" y="290.2">NON DESTRUCTIVE TESTING (IF APPLICABLE)</text>
<text x="41.1" y="296.5">TEST COUPON SIZE</text>
<text x="76.6" y="296.5">: O15 mm (20mmLENGTH - 01NOS)</text>
<text x="133.3" y="295.6">RAW MATERIAL HEAT TREATMENT FINISH COMPOMENT</text>
<text x="140.8" y="299.2">UT</text>
<text x="168" y="299.2">DP+UT</text>
<text x="202.3" y="299.2">MPI</text>
<text x="41.1" y="300.1">WELD CLASS</text>
<text x="76.1" y="300.1">: B IF APPLICABLE</text>
</g>
<g font-size="3.1">
<text x="565.1" y="353.5">LIMITS</text>
<text x="562" y="371.7">DRAWING TYPE</text>
<text x="437" y="372.3">DESCRIPTION</text>
<text x="436.5" y="380.8">SURFACE AREA</text>
<text x="453.3" y="380.8">SURFACE TREATMENT</text>
<text x="489.7" y="380.8">MACHINING</text>
<text x="509.5" y="380.8">DESIGN UNIT</text>
<text x="530.6" y="380.8">DESIGN UNIT CD.</text>
<text x="558" y="380.6">TEAM NO.</text>
<text x="570.3" y="380.7">SHEET SIZE</text>
<text x="575.6" y="386.1">A2</text>
<text x="436.4" y="391.1">REFERENCE DWG.</text>
<text x="437.8" y="395.5">DRN.BY</text>
<text x="451.4" y="395.4">CHKD.BY</text>
<text x="466.6" y="395.5">APPD.BY</text>
<text x="486.7" y="395.4">MATERIAL</text>
<text x="488.9" y="390.9">PART CLASS.</text>
<text x="515.6" y="390.9">HEAT TREATMENT</text>
<text x="519.6" y="395.9">DRG./PART CODE</text>
<text x="558.9" y="395.5">REV.</text>
<text x="571.4" y="395.6">SCALE</text>
<text x="484.3" y="404.2">NET WEIGHT-Kg</text>
<text x="571.4" y="404.7">SHEET</text>
</g>
<text font-size="3" x="579.5" y="230.1">°</text>
<g font-size="2.8">
<text x="299.1" y="332.1">3.2</text>
<text x="306" y="332">0.8</text>
<text x="560.4" y="357.7">Gen Tol.: IS 2102</text>
<text x="306.7" y="363.6">3.2</text>
<text x="313.6" y="363.5">0.8</text>
<text x="399.1" y="376.6">1.ALL DIMENSIONS ARE</text>
<text x="399" y="382.7">2.DO NOT SCALE</text>
<text x="399" y="388.7">3.IF IN DOUBT ,</text>
<text x="399" y="395.4">LOCATION :</text>
<text x="420.5" y="396">PUNE</text>
<text x="404.2" y="402">ALL RIGHTS OF REPRODUCTION &amp;</text>
<text x="437" y="401.2">03006330</text>
<text x="451.3" y="401.2">03004785</text>
<text x="466.3" y="401.2">03002882</text>
<text x="404.7" y="405.4">DISTRIBUTION ARE RESERVED</text>
</g>
<g font-size="2.7">
<text x="564.6" y="376.2">MACHINING</text>
<text x="399.9" y="379.7">IN mm</text>
<text x="399.7" y="385.7">DRAWING.</text>
<text x="436.9" y="385.4">4.33 in^2</text>
<text x="471.4" y="385.5">#</text>
<text x="498.9" y="385">#</text>
<text x="513.6" y="385.3">WPES</text>
<text x="537.3" y="385.1">0300</text>
<text x="559.7" y="385.1">PL-02</text>
<text x="399.7" y="391.8">ASK TEAM MEMBER</text>
<text x="474.6" y="391.2">---</text>
<text x="507.1" y="391.2">T+S</text>
<text x="561.1" y="391.1">--</text>
<text x="493.4" y="399.5">#</text>
<text x="572.8" y="399.7">2 : 1</text>
<text x="400.1" y="402.5">C</text>
<text x="436.6" y="408.7">03/04/2024</text>
<text x="450.9" y="408.8">03/04/2024</text>
<text x="466" y="408.9">03/04/2024</text>
<text x="489.6" y="408.5">0.05 kg</text>
<text x="571.4" y="408.7">1 OF 1</text>
</g>
<g font-size="2.5">
<text x="554.9" y="218.3">DEBURR AND REMOVE SHARP</text>
<text x="555.2" y="221">EDGES UNLESS SHARP EDGE</text>
<text x="556.1" y="227.1">UNSP.RADII</text>
<text x="556.8" y="223.8">REQUIREMENT SPECIFIED</text>
<text x="571.4" y="226.9">UNSP.CHF.</text>
<text x="559.2" y="229.9">0.5 R</text>
<text x="572.3" y="230.1">0.5 X 45</text>
<text x="559.8" y="238">UP TO 10</text>
<text x="576.1" y="238.1">±1.5°</text>
<text x="558.5" y="242.2">10 UP TO 50</text>
<text x="575.5" y="242.3">±0°50'</text>
<text x="557.4" y="250.7">120 UP TO 400</text>
<text x="557.9" y="246.5">50 UP TO 120</text>
<text x="575.5" y="250.7">±0°15'</text>
<text x="575.5" y="246.5">±0°25'</text>
<text x="558.7" y="259.4">0.5 UP TO 3</text>
<text x="559.5" y="263.7">3 UP TO 6</text>
<text x="576.6" y="263.6">±0.2</text>
<text x="576.6" y="259.4">±0.1</text>
<text x="559" y="267.9">6 UP TO 30</text>
<text x="576.6" y="267.9">±0.5</text>
<text x="557.8" y="272.2">30 UP TO 120</text>
<text x="576.6" y="272.2">±0.8</text>
<text x="556.9" y="280.7">315 UP TO 1000</text>
<text x="557.3" y="276.4">120 UP TO 315</text>
<text x="576.6" y="276.4">±1.2</text>
<text x="577.7" y="280.7">±2</text>
<text x="556.4" y="284.9">1000 UP TO 2000</text>
<text x="577.6" y="284.9">±3</text>
<text x="558.9" y="289.2">OVER 2000</text>
<text x="577.7" y="289.3">±4</text>
<text x="560" y="297.9">UP TO 10</text>
<text x="577.1" y="297.9">±1°</text>
<text x="558.5" y="302.1">10 UP TO 50</text>
<text x="575.5" y="302.1">±0°30'</text>
<text x="557.4" y="310.6">120 UP TO 400</text>
<text x="558.2" y="306.3">50 UP TO 120</text>
<text x="575.5" y="310.6">±0°10'</text>
<text x="575.5" y="306.4">±0°20'</text>
<text x="558.8" y="319.2">0.5 UP TO 3</text>
<text x="559.4" y="323.4">3 UP TO 6</text>
<text x="576.6" y="319.2">±0.1</text>
<text x="576.6" y="323.5">±0.1</text>
<text x="558.9" y="327.7">6 UP TO 30</text>
<text x="576.7" y="327.7">±0.2</text>
<text x="557.8" y="332">30 UP TO 120</text>
<text x="576.6" y="332">±0.3</text>
<text x="556.8" y="340.5">315 UP TO 1000</text>
<text x="557.3" y="336.3">120 UP TO 315</text>
<text x="576.6" y="336.3">±0.5</text>
<text x="576.6" y="340.5">±0.8</text>
<text x="415.2" y="346.4">.</text>
<text x="530.3" y="346.5">.</text>
<text x="545.9" y="346.4">.</text>
<text x="556.2" y="344.7">1000 UP TO 2000</text>
<text x="576.6" y="344.7">±1.2</text>
<text x="415.2" y="351.5">.</text>
<text x="530" y="351.3">.</text>
<text x="545.9" y="351.4">.</text>
<text x="558.9" y="349">OVER 2000</text>
<text x="577.6" y="349">±2</text>
</g>
<g font-size="2.4">
<text x="7.7" y="382.7" transform="rotate(-90 7.7 382.7)">Uploading\2022-23\P23Y5\P23Y5B153018.dft</text>
<text x="7.7" y="409.8" transform="rotate(-90 7.7 409.8)">\\srv01102\ExDM</text>
</g>
<g font-size="2.1">
<text x="558.5" y="232.4">UNSPECIFIED TOL.(FAB)</text>
<text x="559.5" y="234.7">FOR ANGULAR IN mm.</text>
<text x="558.6" y="253.9">UNSPECIFIED TOL.(FAB)</text>
<text x="560.7" y="256.3">FOR LINEAR IN mm.</text>
<text x="558.7" y="292.3">UNSPECIFIED TOL.(M/C)</text>
<text x="559.6" y="294.7">FOR ANGULAR IN mm.</text>
<text x="558.7" y="313.7">UNSPECIFIED TOL.(M/C)</text>
<text x="560.6" y="316.1">FOR LINEAR IN mm.</text>
</g>
</svg>
